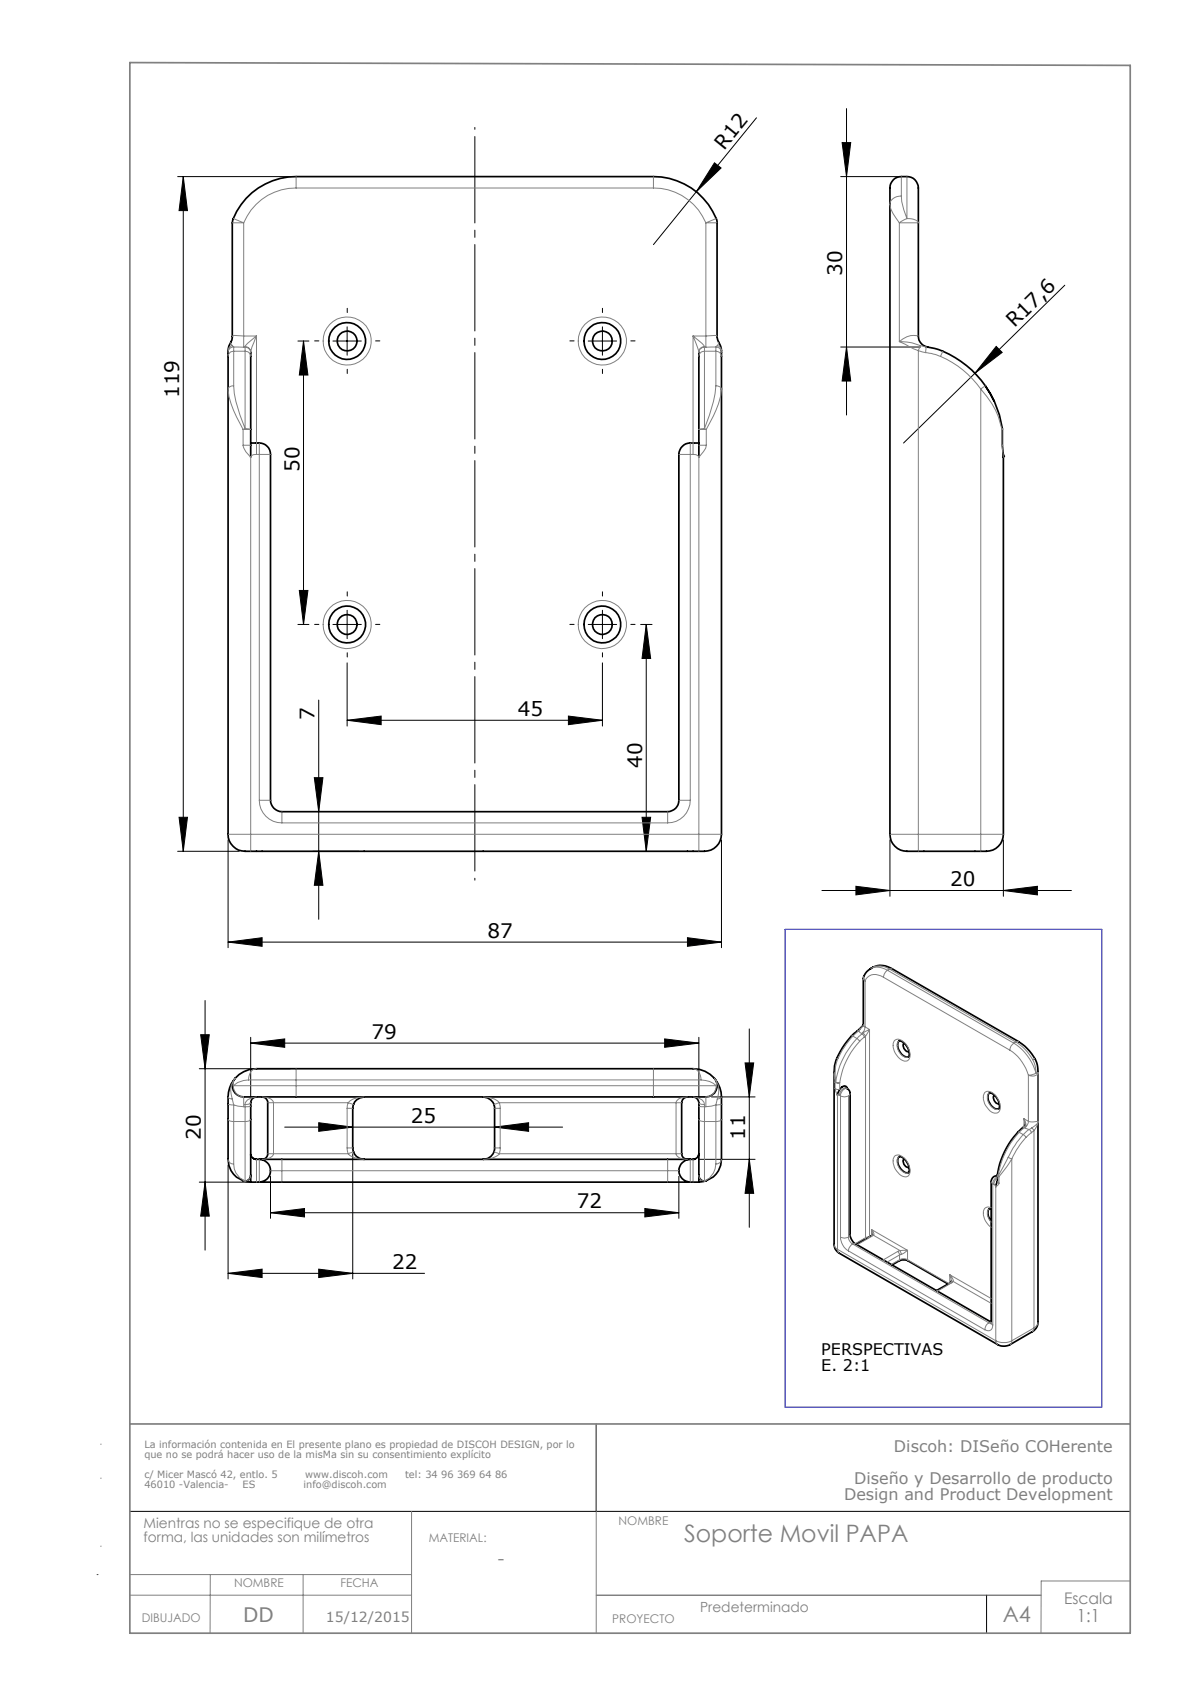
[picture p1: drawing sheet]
<svg xmlns="http://www.w3.org/2000/svg" width="210mm" height="297mm" viewBox="0 0 210 297" stroke-linecap="round" stroke-linejoin="round" font-family="sans-serif">
<g fill="none" stroke="#000" stroke-width=".18">
<path d="M149.3 19.2v54M31.3 31.1h19.9M32.3 31.1l.8 6h-1.5zM32.3 31.1v119M126 28.7l1.1 .9-4.3 4.2zM133.4 20.8l-18.2 22.3M148.2 31.1h10.7M148.5 25.1h1.5l-.7 6zM61.2 57.6v5M106.2 57.6v5M187.7 50.3l-28.4 27.8M52.5 60.1h2"/>
<path d="M53.5 60.1l.8 6h-1.5zM53.5 60.1v50M58.7 60.1h5M103.7 60.1h5M148.2 61.2h14.1M149.3 61.2l.7 6h-1.5zM175.6 61.1l1.1 1.1-4.8 3.6zM52.5 110.1h2M52.8 104.1h1.5l-.8 6zM58.7 110.1h5M61.2 107.6v5M61.2 116.9v11.2"/>
<path d="M103.7 110.1h5M106.2 107.6v5M106.2 116.9v11.2M113 110.1h2M113.9 110.1l.8 6h-1.5zM113.9 110.1v40M55.4 137.2h1.5l-.7 6zM56.2 123.5v38.6M61.2 127l6-.7v1.5zM61.2 127h45M100.2 126.3l6 .7-6 .8zM31.3 150.1h10.9"/>
<path d="M31.6 144.1h1.5l-.8 6zM40.2 148.1v19M55.2 150.1h8M56.2 150.1l.7 6h-1.5zM113.2 144.1h1.5l-.8 6zM127.2 148.1v19M144.9 157.1h44M150.9 156.3l6 .8-6 .7zM156.9 148.1v10M176.9 157.1l6-.8v1.5zM176.9 148.1v10M36.2 176.5v44"/>
<path d="M40.2 166.2l6-.8v1.5zM40.2 166.2h87M121.2 165.4l6 .8-6 .7zM35.1 188.5h16.1M35.4 182.5h1.5l-.7 6zM44.2 184l6-.8v1.5zM44.2 182.9v10.6M44.2 184h79M50.2 198.8h49M56.2 198l6 .8-6 .7zM87.2 198.8l6-.8v1.5zM117.2 183.2l6 .8-6 .7z"/>
<path d="M123.2 182.9v10.6M125.4 193.5h7.7M131.4 187.5h1.5l-.8 6zM132.1 181.5v35M35.1 208.5h9.1M36.2 208.5l.7 6h-1.5zM40.2 205.5v20.1M47.7 213.9l6-.8v1.5zM47.7 207.5v7.4M47.7 213.9h72M62.2 203.5v22.1M113.7 213.1l6 .8-6 .7z"/>
<path d="M119.7 207.5v7.4M123.2 204.5h9.9M132.1 204.5l.8 6h-1.5zM40.2 224.6l6-.8v1.5zM40.2 224.6h34.7M56.2 223.8l6 .8-6 .7zM105.1 251.1v15.5M22.9 266.6h176.4M174 281.3v6.7"/>
</g>
<g fill="none" stroke="#000" stroke-width=".18" stroke-dasharray="15.2 1.3 1.3 1.3">
<path d="M61.2 55.1v-.7M106.2 55.1v-.7M56.2 60.1h-.7M61.2 65.1v.8M66.2 60.1h.8M101.2 60.1h-.7M106.2 65.1v.8M111.2 60.1h.8M56.2 110.1h-.7M61.2 105.1v-.7M61.2 115.1v.8M66.2 110.1h.8"/>
<path d="M101.2 110.1h-.7M106.2 105.1v-.7M106.2 115.1v.8M111.2 110.1h.8"/>
</g>
<path d="M83.7 155.2v-132.7" fill="none" stroke="#000" stroke-width=".18" stroke-dasharray="15.2 1.3 1.3 1.3" stroke-dashoffset="-1.6"/>
<path d="M17.8 254.7h.1M17.1 277.7h.1M17.8 260.7h.1M17.8 272.7h.1M105.1 281.3h78.5" fill="none" stroke="#464646" stroke-width=".18"/>
<g fill="none" stroke="#808080" stroke-width=".18">
<path d="M41 39.3h2M41.1 38.6l1.9 .7M43 39.3v20M52.2 31.1v2.1M52.2 33.2a9.9 9.9 0 0 0-9.2 6.1M52.2 33.2h63M115.2 33.2a10 10 0 0 1 9.3 6.1M115.2 31.1v2.1M124.5 39.3h1.9M124.5 39.3v20M126.3 38.6l-1.8 .7M158.6 39.3v21"/>
<path d="M158.9 34.6a1.82 1.82 0 0 0-2 1.4 6.6 6.6 0 0 0 1.7 3.3M158.9 34.6l.1 1 .9 3M158.9 31.1v3.5M159.9 38.6a1.97 1.97 0 0 1 2 .7h-3.3M159.9 38.6l-1.3 .7M159.9 31.1v7.5M43 59.3v1.9M43 59.3l-1.6-.1h-.3l-.1 .2M43 59.3h2.2M45.2 59.3v20.8M45.2 59.3l-.8 1.9-.2 .9a.96 .96 0 0 0-1-1M45.2 59.3l-.9 .7a2.24 2.24 0 0 0-1.1 1.1"/>
<path d="M122.2 59.3v20.8M122.2 59.3l1 2.8a.96 .96 0 0 1 1-1M122.2 59.3l.9 .7a2.24 2.24 0 0 1 1.1 1.1M122.2 59.3h2.3M124.5 59.3v1.9M124.5 59.3l1.5-.1h.4v.2M161.9 59.3v-.1a3.5 3.5 0 0 0-3.3 1.1M40.7 60.4l.3 .6M41 61a.93 .93 0 0 0-.8 .8M41 61l.2 .2M41.2 68a.89 .89 0 0 0-1 .6 16.1 16.1 0 0 0 2.7 7.1M41.2 68a21.1 21.1 0 0 0 2 7.6"/>
<path d="M41.2 61.9v6.1M41.2 61.9a.97 .97 0 0 0-1 1M41.2 61.2v.7M41.2 61.2a.96 .96 0 0 0-1 1M41.2 61.2h1.8M41.2 61.9h2M42.9 78.5a3.3 3.3 0 0 0 1.3 2.1M42.9 78.5h1.3M42.9 75.7v2.8M43 61.2h.2M43.2 75.6l-.3 .1M43.2 61.9v13.7"/>
<path d="M43.2 75.6l1 .1h-1.3M43.2 61.9a.97 .97 0 0 1 1 1M43.2 61.2v.7M43.2 61.2a.96 .96 0 0 1 1 1M43.2 61.1v.1M45.7 78.1v2M121.7 78.1v2M123.2 78.5h1.3M124.2 75.6l.3 .1M124.2 61.9v13.7M124.2 75.6l-1 .1h1.3M124.2 61.9a.97 .97 0 0 0-1 1"/>
<path d="M124.2 61.2v.7M124.2 61.2a.96 .96 0 0 0-1 1M124.2 61.1v.1M124.2 61.9h2M124.2 61.2h.3M124.5 78.5l-.1 .6-1.2 1.5M124.5 75.7v2.8M126.2 68a.89 .89 0 0 1 1 .6 15.7 15.7 0 0 1-2.7 7.1M126.2 68a23.5 23.5 0 0 1-2 7.6M126.2 61.9v6.1M126.2 61.9a.97 .97 0 0 1 1 1M126.2 61.2v.7"/>
<path d="M126.2 61.2a.96 .96 0 0 1 1 1M126.2 61.2h-1.7M126.5 61a.93 .93 0 0 1 .7 .8M126.5 61l-.3 .2M126.7 60.4l.1 .1-.3 .5M158.6 60.3l3.3 1.5M158.6 60.3h.3a8.3 8.3 0 0 1 3.4 .7M161.9 61.8l1.3 .4M161.9 61.8v85.3M162.3 61l-.4 .8M162.3 61l1 .2-.1 1M163.2 62.2l1 .1 1.6 .6"/>
<path d="M165.8 62.9a17 17 0 0 1 7.1 5.7M166.2 61.9l-.4 1M172.9 68.6a14.8 14.8 0 0 1 3.8 7.1M172.9 68.6v78.5M173.7 68l-.8 .6M176.7 78.5l.2 2.1M176.7 75.7v2.8M176.7 78.5h.1M176.7 75.7h.1M176.7 75.6v.1M44.2 80.6v66.5M45.2 80.1a.93 .93 0 0 0-.9 .4l-.1 .1"/>
<path d="M45.2 80.1h.5M45.7 80.1h2M45.7 80.1v61M119.7 80.1h2M121.7 80.1h.5M121.7 80.1v61M122.2 80.1l.5 .1 .4 .2 .1 .2M123.2 80.6v66.5M40.2 147.1h4M44.2 147.1v3M44.2 147.1h79M45.7 141.1a4 4 0 0 0 4 4"/>
<path d="M45.7 141.1h2M49.7 143.2v1.9M49.7 145.1h68M117.7 143.2v1.9M119.7 141.1h2M121.7 141.1a4 4 0 0 1-4 4M123.2 147.1h4M123.2 147.1v3M156.9 147.1h5M161.9 147.1v3M161.9 147.1h11M172.9 147.1v3"/>
<path d="M172.9 147.1h4M152.2 172.6l.3 .4M152.3 172.2v.3l.2 .5M152.5 173v8.1M153.5 170.8l.2-.1a3.3 3.3 0 0 1 2.8 .4M153.9 170.6a3 3 0 0 1 2.9 .3M155.8 172.4a2.07 2.07 0 0 0-3.3 .6M155.8 172.4l22.2 12.8M156.5 171.1a1.6 1.6 0 0 0-.7 1.3M156.5 171.1l22.3 12.9M156.8 170.9l-.3 .2M156.8 170.9l22.3 12.9"/>
<path d="M157.3 170.9h-.5M40.2 193.5l.2 .2 .6 .1M40.2 194.8l1 .1M40.2 197.4a.89 .89 0 0 0 1 .4M41 193.8l.2 1.1M41.1 191.5h11.1M41.1 191.5a1.93 1.93 0 0 0 1.9 2v1.7M41.1 191.5a1.63 1.63 0 0 1 .4-1.4 3.4 3.4 0 0 0-.5 3.7M41.2 194.9l1.8 .3M41.2 194.9v2.9M41.2 197.8v7.5M41.2 197.8h2"/>
<path d="M43 195.2h.2M43.2 194.8v.4M43.2 195.2v2.6M43.2 197.8v10.5M43.8 190.5h8.4M43.8 190.5l-.9 .1-1 .3-.8 .6M44.2 194.5l-.4 .3h-.6M44.2 195.1l-1 .1M44.2 197.4a.89 .89 0 0 1-1 .4M45.2 188.5a1.7 1.7 0 0 0-1.4 2M45.2 193.5a2.39 2.39 0 0 0-1.9 1l-.1 .3M46.2 193.5a1.95 1.95 0 0 1 2 1"/>
<path d="M47.2 194.5h1M48.2 194.5h13.2M48.2 194.5v9M52.2 188.5v2M52.2 191.5v2M52.2 190.5h63M52.2 190.5v1M52.2 191.5h63M61.2 195.5h1M61.2 195.5v7M61.4 194.5l.9 .3M61.4 194.5l-.2 1"/>
<path d="M64.2 193.5a3.5 3.5 0 0 0-2.8 1M85.2 193.5a3.9 3.9 0 0 1 2.9 1M87.2 195.5h1M88.1 194.5l-1 .3M88.1 194.5l.1 1M88.1 194.5h31.1M88.2 195.5v7M115.2 188.5v2M115.2 190.5h8.4M115.2 191.5v2M115.2 191.5h11.1M115.2 190.5v1"/>
<path d="M119.2 194.5h1M119.2 194.5v9M121.2 193.5a1.87 1.87 0 0 0-2 1M122.2 188.5a1.76 1.76 0 0 1 1.4 2M122.2 193.5a1.86 1.86 0 0 1 1.9 1l.1 .3M123.2 194.5l.4 .3h.6M123.2 195.1l1 .1M123.2 197.4a.89 .89 0 0 0 1 .4M123.6 190.5a3.8 3.8 0 0 1 2.7 1M124.2 194.8v.4M124.2 195.2v2.6M124.2 197.8v10.5"/>
<path d="M124.2 195.2h.3M124.2 197.8h2M126.2 194.9l-1.7 .3M126.2 194.9v2.9M126.2 197.8v7.5M126.3 191.5a1.93 1.93 0 0 1-1.8 2v1.7M126.3 191.5a1.63 1.63 0 0 0-.4-1.4 3.4 3.4 0 0 1 .6 3.7M126.5 193.8l-.3 1.1M127.2 193.5l-.2 .2-.5 .1M127.2 194.8l-1 .1M127.2 197.4a.89 .89 0 0 1-1 .4M147.1 189.2l.1 1.6"/>
<path d="M147.2 190.8l.2 .1M147.2 192l.5 1.2M147.2 190.8l.4 .2h.5M147.2 190.8v1.2M147.4 190.9l.7 .1M147.6 186.6l.1 .2M147.7 193.2h.3M147.7 193.2v27.1M147.7 186.8a7.2 7.2 0 0 0-.3 4.1M148 193.2l.2 .1M148.1 191v1.1l-.5 .1-.4-.2M148.2 193.3a1.5 1.5 0 0 0 1.4 0"/>
<path d="M148.2 193.3v24.9M149.2 191.9a1.14 1.14 0 0 0-1.2 1.3M149.4 192a1.1 1.1 0 0 0-1.2 1.3M149.6 193.3v24.9M149.9 192.9l-.3 .4M150.1 182.7h.3M150.4 182.7a16.7 16.7 0 0 0-2.7 4.1M150.4 182.7l.7 .5M151.1 183.2a14.4 14.4 0 0 0-3.7 7.7M151.1 183.2l.5 .5M151.2 181.8l.2 .1M151.4 181.9l-1 .8"/>
<path d="M151.4 181.9l.5 .4M151.6 181.5h.1M151.6 183.7a13.5 13.5 0 0 0-3.5 7.3M151.7 181.5l-.3 .4M151.9 182.3h.1M152 182.3l-.9 .9M152 182.3l.4 .6M152.2 182.2l-.2 .1M152.2 182.2l.4 .5M152.2 180.9l-.5 .6M152.3 180.7l.2 .4M152.4 182.9l-.8 .8"/>
<path d="M152.5 181.1a1.41 1.41 0 0 1-.6 1.2M152.5 181.1l.8 .5M152.6 182.7l-.2 .2M152.6 182.7v35.6M153.3 181.6l-1.1 .6M153.3 181.6l-.7 1.1M153.3 181.6v36.5M157.7 183.5a1.42 1.42 0 0 1 2 .6 2.47 2.47 0 0 1 .5 2.9 1.57 1.57 0 0 1-2.1-.9 2.31 2.31 0 0 1-.4-2.6zM158.5 183.6a1.75 1.75 0 0 0 .5 2.5l.5 .3h.6M173.6 192.7a1.42 1.42 0 0 1 2 .6 2.47 2.47 0 0 1 .5 2.8 1.49 1.49 0 0 1-2.1-.8 2.3 2.3 0 0 1-.4-2.6zM174.4 192.8a1.75 1.75 0 0 0 .5 2.5l.3 .2a.75 .75 0 0 0 .8 .1M178 185.2a7.7 7.7 0 0 1 3.3 4.4"/>
<path d="M178.8 184a1.6 1.6 0 0 0-.8 1.2M178.8 184a9.6 9.6 0 0 1 3.9 5.3M179.1 183.8a8.6 8.6 0 0 1 3 3.1M179.1 183.8l-.3 .2M179.5 199.6l.2 .1M179.6 183.7l-.5 .1M179.7 199.7a14.4 14.4 0 0 0-3.7 7.7M179.7 199.7l.7 .4M180.4 198.9h.2M180.6 197.3a1.24 1.24 0 0 1 .2 1.5M180.6 197.3v1.4l.2 .1M180.6 197.3l.1 .9"/>
<path d="M180.6 197.3l.7 .5M180.6 198.9l-.9 .8M180.6 198.9h.1M180.7 198.9l.8 .3M180.8 198.8l-.2 .1M181.3 197.8l.6 .1 1.1-.1M181.3 197.8a1.67 1.67 0 0 1-.6 1.1M181.3 189.6v8.2M181.5 199.2l-1.1 .9M181.5 199.2l.4 .6M181.9 199.8l-1 .8M181.9 198.9l.4 .5"/>
<path d="M181.9 198.9l-.4 .3M182.1 186.9a5.3 5.3 0 0 1 .6 2.4M182.3 199.4v34.8M182.3 199.4l-.4 .4M182.5 186.7l-.4 .2M182.7 189.3l-.7 .2-.7 .1M182.7 189.3l.3-.1a1.18 1.18 0 0 1-1.7 .4M183 197.8l-.2 .9-.5 .7M183 197.8a1.58 1.58 0 0 1-1.1 1.1M183 189.1v8.7M40.2 204.5a.86 .86 0 0 0 1 .8M41.2 205.3a3.1 3.1 0 0 0 2 3"/>
<path d="M42.9 208.2l.3 .1M44.2 207.3a.96 .96 0 0 1-1 1M45.2 204.5v4M45.7 204.5v4M47.2 203.5h1M47.7 206.5h2M48.2 203.5a1.67 1.67 0 0 1-1.6 1h-.4M48.2 203.5h13.2M49.7 204.5v2M49.7 206.5v2M49.7 206.5h68M61.2 202.5l.2 1"/>
<path d="M61.2 202.5h1M61.4 203.5a3.6 3.6 0 0 0 2.8 1M62.3 203.1l-.9 .4M87.1 203.1l1 .4M87.2 202.5h1M88.1 203.5a3.7 3.7 0 0 1-2.9 1M88.1 203.5h31.1M88.2 202.5l-.1 1M117.7 206.5h2M117.7 204.5v2M117.7 206.5v2M119.2 203.5a1.58 1.58 0 0 0 1.7 1h.3"/>
<path d="M119.2 203.5h1M121.7 204.5v4M122.2 204.5v4M123.2 207.3a.96 .96 0 0 0 1 1M124.5 208.2l-.3 .1M126.2 205.3a3.3 3.3 0 0 1-2 3M127.2 204.5a.86 .86 0 0 1-1 .8M147.1 219.5a.96 .96 0 0 0 .6 .8M148.2 218.2a2.97 2.97 0 0 0 1.4 2.4M148.2 218.2a1.5 1.5 0 0 0 1.4 0M149.6 218.2a1.47 1.47 0 0 0 .7 1.2M149.9 217.8l-.3 .4"/>
<path d="M150.3 219.4a1.6 1.6 0 0 0-.7 1.2M150.3 219.4l24 13.9M150.8 219.4h-.5M152.6 218.3l-.1 .2M152.6 218.3l-1.8 1.1M153.1 218.2l-.5 .1M153.7 216.8l.1 .2a.69 .69 0 0 1 .2 .9M153.7 216.8l.1 .9M153.7 216.8l6.3 3.7M153.7 216.8v1.1M153.8 217.8l.2 .1M154 217.9l4.7 2.7"/>
<path d="M154 217.9l-2.9 1.6M157.7 204l.2-.2a1.97 1.97 0 0 1 2.3 1.4l.1 .4a1.32 1.32 0 0 1-.6 2 2.83 2.83 0 0 1-2.1-3.4zM158.5 204a1.75 1.75 0 0 0 .5 2.5l.7 .4 .4-.1M174.4 213.2a1.68 1.68 0 0 0 .4 2.3M174.8 213a.9 .9 0 0 0-1 0 .9 .9 0 0 0-.4 1 3.2 3.2 0 0 0 1.4 2.5M174.8 208.4l.2 .4M175 208.8l.2 .1M175 208.8v24.9M175.2 208.9l.4 .4M175.6 209.3v27.2M175.9 207.2l.1 .2M175.9 208.4l.2 .3"/>
<path d="M175.9 207.3l.2 .2M175.9 207.7a1.52 1.52 0 0 0-.7 1.2M175.9 207.5l-.6 .5-.3 .8M176 207.4l.1 .1M176.1 208.7l-.2 .4-.3 .2M176.1 207.5v1.2M177.8 204.1l-1.8 3.3M177.8 204.1l.6 .3M178.4 204.4l-2.3 3.1M178.4 204.4v32.1M180.4 200.1a18 18 0 0 0-2.6 4M180.4 200.1l.5 .5"/>
<path d="M180.9 200.6a16.2 16.2 0 0 0-2.5 3.8M147.7 220.3v.5l.3 .2M147.7 220.3l27.9 16.2M149.6 220.6l24 13.9M155.8 222.2h-.1M155.8 222.2l.2 .2M158.3 220.7l.3 .4v.2M158.3 220.7l-2.5 1.5M158.6 222.2l-.1 .2M158.6 222.2a1.5 1.5 0 0 1 1.4 0M158.6 221.3l-2.2 1.3M158.6 222.2l-1.5 .8"/>
<path d="M158.6 221.3v.9M158.7 220.6l-.4 .1M158.7 220.6l.2 .6M158.9 221.2l-.3 .1M160 222.2l.1 .2M160 220.5l-1.1 .7M160 220.5l-1.3 .1M160 222.2l7.3 4.2M160 220.5v1.7M165.1 227.6l.2 .1M165.3 227.7h.1M167.5 224.8a1.64 1.64 0 0 1 .6 1.2"/>
<path d="M167.5 224.8l.2 1.1M167.5 224.8l7.3 4.2M167.5 224.8v1.5M167.6 226.2h.2M167.8 226.2l-2.5 1.5M168.1 226l-.3 .2M168.1 226l-.4 .1M168.1 226l6.7 3.9M174.3 233.3a1.6 1.6 0 0 0-.7 1.2M174.3 233.3l.5 .1M174.8 233.3l.2 .4M174.8 233.2l-.5 .1"/>
<path d="M175 233.7a.87 .87 0 0 1-.4 .9 .87 .87 0 0 1-1-.1M175.6 236.5a3.3 3.3 0 0 0 2.8 0M175.6 236.5l.3 .6M178.4 236.5l-.1 .4-.2 .2M182.3 234.2l-.3 .7M182.3 234.2l-3.9 2.3M183 233.2l-.2 .6-.5 .4M105.1 251.1v36.9M22.9 277.7h49.7M37.1 277.7l-.1 10.3M53.4 277.7v10.3M72.6 266.6v21.4"/>
<path d="M199.3 278.8h-15.7v9.2M22.9 281.3h49.7"/>
<circle cx="61.2" cy="60.1" r="4.2"/>
<circle cx="106.2" cy="60.1" r="4.2"/>
<circle cx="61.2" cy="110.2" r="4.2"/>
<circle cx="106.2" cy="110.2" r="4.3"/>
</g>
<path d="M22.9 11l176.4 .5v276.5h-176.4zM22.9 251.1h176.4" fill="none" stroke="#808080" stroke-width=".3"/>
<path d="M138.4 163.9h55.9v84.3h-55.9z" fill="none" stroke="#00f" stroke-width=".18"/>
<g fill="#000">
<path d="M126 28.7l1.1 .9-4.3 4.2zM175.6 61.1l1.1 1.1-4.8 3.6z"/>
<path d="M113.9 110.1l.8 6h-1.5zM113.2 144.1h1.5l-.8 6zM148.5 25.1h1.5l-.7 6zM149.3 61.2l.7 6h-1.5z"/>
<path d="M61.2 127l6-.7v1.5zM100.2 126.3l6 .7-6 .8zM40.2 166.2l6-.8v1.5zM121.2 165.4l6 .8-6 .7z"/>
<path d="M31.6 144.1h1.5l-.8 6zM32.3 31.1l.8 6h-1.5zM56.2 150.1l.7 6h-1.5zM55.4 137.2h1.5l-.7 6zM52.8 104.1h1.5l-.8 6zM53.5 60.1l.8 6h-1.5zM36.2 208.5l.7 6h-1.5zM35.4 182.5h1.5l-.7 6z"/>
<path d="M150.9 156.3l6 .8-6 .7zM176.9 157.1l6-.8v1.5z"/>
<path d="M56.2 198l6 .8-6 .7zM87.2 198.8l6-.8v1.5z"/>
<path d="M117.2 183.2l6 .8-6 .7zM44.2 184l6-.8v1.5z"/>
<path d="M47.7 213.9l6-.8v1.5zM113.7 213.1l6 .8-6 .7z"/>
<path d="M132.1 204.5l.8 6h-1.5zM131.4 187.5h1.5l-.8 6z"/>
<path d="M56.2 223.8l6 .8-6 .7zM40.2 224.6l6-.8v1.5z"/>
</g>
<g fill="none" stroke="#000" stroke-width=".3">
<path d="M40.7 60.4l.3-.9v-20.4a11.6 11.6 0 0 1 11.2-8h63a11.6 11.6 0 0 1 11.2 8v20.3l.1 .5a6.2 6.2 0 0 1 .7 3.5v83.7a3.2 3.2 0 0 1-3.6 3h-79.8a3.2 3.2 0 0 1-3.6-3v-84.8a3.2 3.2 0 0 1 .5-1.9M44.2 78.1h1M44.2 62.1v18.5M45.2 78.1a2.07 2.07 0 0 1 2.5 2v61a2.05 2.05 0 0 0 2 2.1h68a1.99 1.99 0 0 0 2-2.1v-61a2.13 2.13 0 0 1 2.6-2M122.2 78.1h1M123.2 62.1v18.5M163.3 61.2l.7 .1a14.6 14.6 0 0 1 8.2 4.8l1.5 1.9M163.6 61.2a2.06 2.06 0 0 1-1.7-1.9v-23.2a11.5 11.5 0 0 0-.2-3.7 1.85 1.85 0 0 0-1.8-1.3 2.4 2.4 0 0 0-2.8 1.3l-.2 .8v113.9a3.2 3.2 0 0 0 3.9 3h12.7a3.2 3.2 0 0 0 3.4-3v-66.5M173.7 68a17 17 0 0 1 3 7.7v2.9l.2 2M173.7 68l1.6 2.8M176.9 80v.6M176.9 80.5h.1"/>
<path d="M152.8 171.4l.7-.6a3.3 3.3 0 0 1 3.8 .1l22.3 12.8a7.1 7.1 0 0 1 3.4 4.7v44.9a1.91 1.91 0 0 1-1 1.6l-4.1 2.3-.7 .2-1-.1-28.2-16.3-.6-.5-.3-.9v-30.4a10.1 10.1 0 0 1 3.4-6.9l.9-.7 .8-.9v-8.2zM41.5 190.1a5.2 5.2 0 0 1 4.4-1.6h74.8a8.6 8.6 0 0 1 3.6 .4l.9 .6 .7 .6M41.5 190.1a2.04 2.04 0 0 0-.2 2.5 2.04 2.04 0 0 0 2.3 .9h79.6a3.6 3.6 0 0 0 2.8-.7 2.03 2.03 0 0 0-.1-2.7M41.5 190.1a5.7 5.7 0 0 0-1.3 4.7v8.2a6.9 6.9 0 0 0 .5 3.5l1 1.1 1.2 .6M45.2 193.5a1.25 1.25 0 0 0-1 1.4v12.4M46.2 193.5a1.02 1.02 0 0 1 1 1v9a.96 .96 0 0 1-1 1M64.2 193.5a2.09 2.09 0 0 0-2 1.6l.1 7.8a2 2 0 0 0 1.9 1.6M85.2 193.5a1.95 1.95 0 0 1 1.9 1.5l.1 7.9a2 2 0 0 1-2 1.6M121.2 193.5a1.09 1.09 0 0 0-1 1v9a1.02 1.02 0 0 0 1 1M122.2 193.5a1.34 1.34 0 0 1 1 1.5v12.3M125.9 190.1a5.7 5.7 0 0 1 1.3 4.7v8.2a6.1 6.1 0 0 1-.9 4.1l-.5 .5-1.3 .6M147.6 186.6h.1"/>
<path d="M149.2 191.9a1.13 1.13 0 0 1 .7 1v24.9a2.1 2.1 0 0 0 .9 1.6l24 13.8M149.2 191.9h.1M149.4 192l-.2-.4a1.12 1.12 0 0 0-1.4 .9l-.1 .7M158.5 183.6a1.96 1.96 0 0 1 1.8 1.8v.5l-.2 .5M158.6 183.5a1.6 1.6 0 0 0 .2 2.2l.7 .6 .5 .1h.2M159.4 183.9a.99 .99 0 0 0 .9 1.6M174.4 192.8a1.6 1.6 0 0 1 1.6 1.2 1.3 1.3 0 0 1 0 1.6M174.5 192.7a1.36 1.36 0 0 0 0 1.9 1.36 1.36 0 0 0 1.6 .9M175.3 193.1a1.01 1.01 0 0 0 .9 1.6M180.7 198.2v.3a13.9 13.9 0 0 0-4.8 8.8v1.1l-.3 .9M44.2 203.6v.1a1.29 1.29 0 0 0 1.5 .8M44.2 207.3a1.02 1.02 0 0 1-1.3 .9"/>
<path d="M44.2 207.3v1.2l-1.3-.3M44.2 208.5h1.5M44.7 204.3l.5 .2M45.7 204.5a2.01 2.01 0 0 1 2 2 2.01 2.01 0 0 1-2 2M45.7 204.5h76M45.7 208.5h76M121.7 208.5h1.5M121.7 204.5a2.01 2.01 0 0 0-2 2 2.01 2.01 0 0 0 2 2M122.6 204.4l-.4 .1M123.2 203.5a.89 .89 0 0 1-1 1h-.5M123.2 207.3a1.01 1.01 0 0 0 1.3 .9M123.2 207.3v1.2"/>
<path d="M124.5 208.2l-1.3 .3M152.8 218.4l-1.9 1M153.8 217.6v.2l-2.8 1.7M158.5 204a2.21 2.21 0 0 1 1.7 2.8h-.1M158.6 203.9a1.73 1.73 0 0 0 .4 2.4l.2 .2a.82 .82 0 0 0 1 .3M159.4 204.4a.99 .99 0 0 0 .9 1.5M174.4 213.2h.4M174.5 213.1a1.65 1.65 0 0 0 .3 2.3M175.9 207.4h-.1a.96 .96 0 0 0-1 1v25M157.3 223.1l1.2-.7a1.95 1.95 0 0 1 1.6 0l7 4M167.7 225.9l-.1 .3-2.5 1.4"/>
<circle cx="61.2" cy="60.1" r="3.2"/>
<circle cx="61.2" cy="60.1" r="1.76"/>
<circle cx="106.2" cy="60.1" r="1.75"/>
<circle cx="106.2" cy="60.1" r="3.2"/>
<circle cx="61.2" cy="110.1" r="1.76"/>
<circle cx="61.2" cy="110.1" r="3.3"/>
<circle cx="106.2" cy="110.1" r="1.75"/>
<circle cx="106.2" cy="110.2" r="3.2"/>
</g>
<text font-size="4.2" fill="#808080" x="120.6" y="271.9">Soporte Movil PAPA</text>
<text font-size="3.9" fill="#808080" x="176.8" y="286">A4</text>
<g font-size="3.5">
<text x="127.7" y="26.6" transform="rotate(-51 127.7 26.6)">R12</text>
<text x="148.5" y="48.7" transform="rotate(-90 148.5 48.7)">30</text>
<text x="178.9" y="57.9" transform="rotate(-44 178.9 57.9)">R17,6</text>
<text x="31.6" y="70.2" transform="rotate(-90 31.6 70.2)">119</text>
<text x="52.8" y="83.3" transform="rotate(-90 52.8 83.3)">50</text>
<text x="55.5" y="126.9" transform="rotate(-90 55.5 126.9)">7</text>
<text x="91.3" y="126.3">45</text>
<text x="113.2" y="135.5" transform="rotate(-90 113.2 135.5)">40</text>
<text x="167.5" y="156.3">20</text>
<text x="86" y="165.4">87</text>
<text x="65.5" y="183.2">79</text>
<text x="35.4" y="201" transform="rotate(-90 35.4 201)">20</text>
<text x="72.5" y="198">25</text>
<text x="131.4" y="201" transform="rotate(-90 131.4 201)">11</text>
<text x="101.7" y="213.1">72</text>
<text x="69.1" y="223.8">22</text>
</g>
<g font-size="3.5" fill="#808080">
<text x="87.8" y="276.1">-</text>
<text x="42.9" y="286">DD</text>
</g>
<text font-size="3.2" fill="#808080" x="189.9" y="286">1:1</text>
<g font-size="2.8">
<text x="144.8" y="239">PERSPECTIVAS</text>
<text x="144.8" y="241.8">E. 2:1</text>
</g>
<g font-size="2.8" fill="#808080">
<text x="157.6" y="256.1">Discoh: DISeño COHerente</text>
<text x="150.6" y="261.7">Diseño y Desarrollo de producto</text>
<text x="148.8" y="264.6">Design and Product Development</text>
<text x="187.6" y="282.9">Escala</text>
</g>
<g font-size="2.5" fill="#808080">
<text x="25.3" y="269.5">Mientras no se especifique de otra</text>
<text x="25.3" y="271.9">forma, las unidades son milímetros</text>
<text x="57.5" y="286">15/12/2015</text>
<text x="123.5" y="284.3">Predeterminado</text>
</g>
<g font-size="2.1" fill="#808080">
<text x="109.1" y="268.9">NOMBRE</text>
<text x="75.6" y="271.9">MATERIAL:</text>
<text x="41.3" y="279.8">NOMBRE</text>
<text x="60" y="279.8">FECHA</text>
<text x="25" y="286">DIBUJADO</text>
<text x="108" y="286.2">PROYECTO</text>
</g>
<g font-size="1.8" fill="#808080">
<text x="25.5" y="255.4">La información contenida en El presente plano es propiedad de DISCOH DESIGN, por lo</text>
<text x="25.5" y="257.2">que no se podrá hacer uso de la misMa sin su consentimiento explícito</text>
<text x="25.5" y="260.7">c/ Micer Mascó 42, entlo. 5</text>
<text x="25.5" y="262.5">46010 -Valencia-</text>
<text x="42.8" y="262.5">ES</text>
<text x="53.5" y="262.5">info@discoh.com</text>
<text x="53.8" y="260.7">www.discoh.com</text>
<text x="71.4" y="260.7">tel: 34 96 369 64 86</text>
</g>
</svg>
